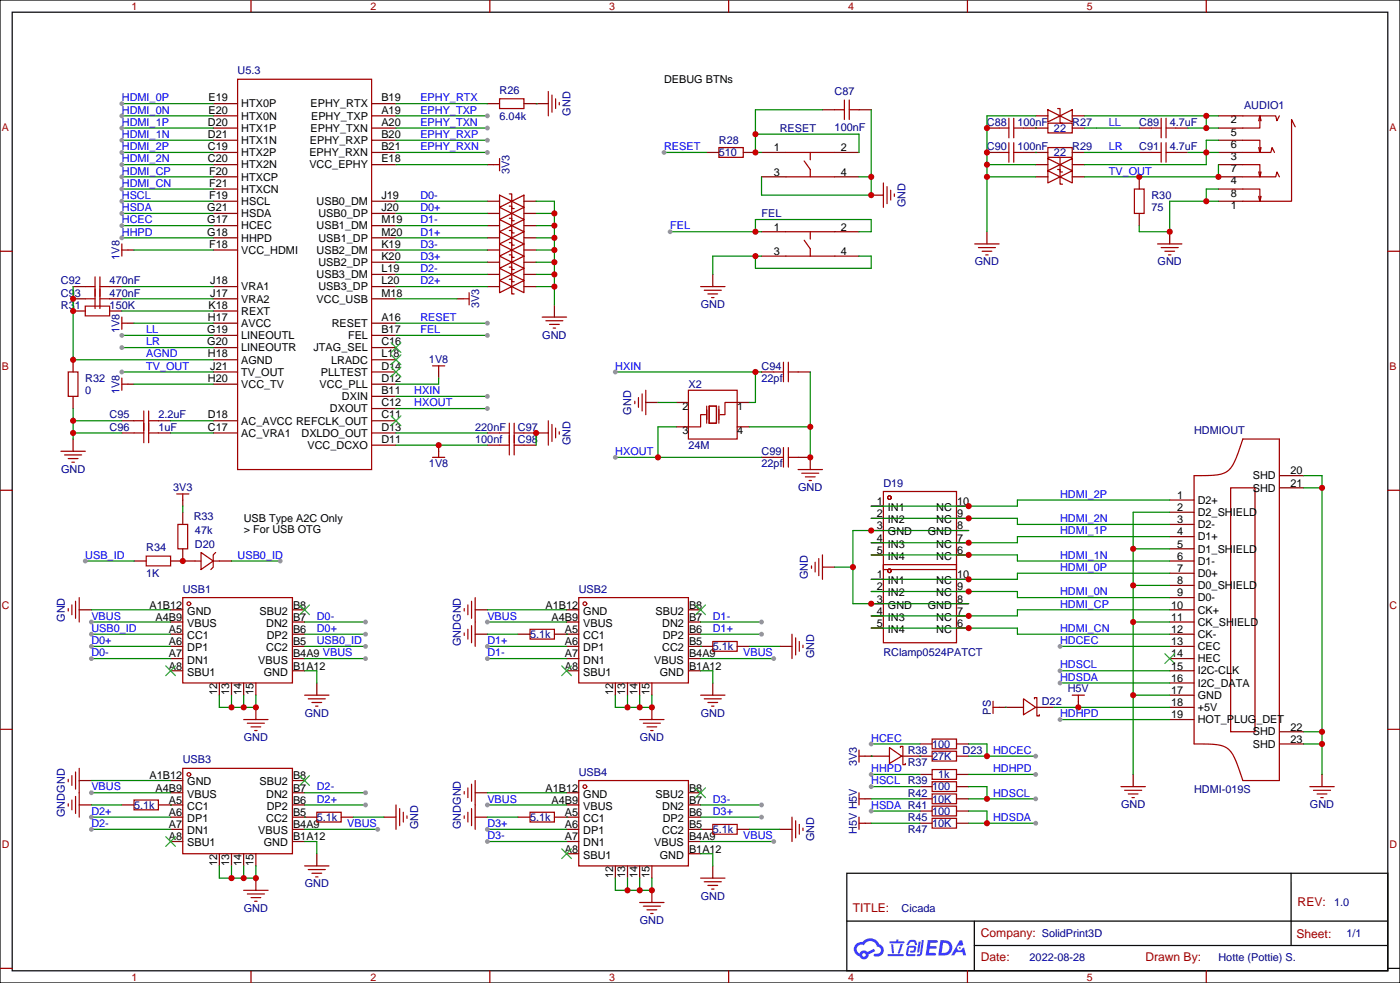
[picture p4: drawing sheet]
<svg xmlns="http://www.w3.org/2000/svg" width="405mm" height="284mm" viewBox="0 0 405 284" stroke-linecap="round" stroke-linejoin="round" font-family="sans-serif">
<path d="M0 0h405.3v284.3h-405.3zM3.5 3.5h398.3v277.3h-398.3zM245.2 252.6h156.6v28.2h-156.6zM373.8 252.6v20.9M245.2 266.4h156.5M282.1 273.5h119.6M282.1 266.4v14.1M401.8 280.1h3.5" fill="none" stroke="#000" stroke-width=".35"/>
<g fill="none" stroke="#a10000" stroke-width=".35">
<path d="M72.7 0v3.5M141.8 0v3.5M211 0v3.5M280.1 0v3.5M349.2 0v3.5M0 72.7h3.5M401.8 72.7h3.5M0 141.8h3.5M401.8 141.8h3.5M0 211h3.5M401.8 211h3.5M0 280.1h3.5"/>
<path d="M72.7 280.8v3.5M141.8 280.8v3.5M211 280.8v3.5M280.1 280.8v3.5M349.2 280.8v3.5"/>
</g>
<g fill="#178fff">
<path d="M268.6 271.9h2.5l.4 .2-.1 .6h-2l-.1 1h1.6l.4 .3-.5 .4h-1.7l-.1 1.2 1.8 .1 .2 .3-.2 .4h-2.8z"/>
<path d="M277.9 272h.7l.3 1.3-.6 .3a.74 .74 0 0 0-1.1 .3 .74 .74 0 0 0 .5 1.1 .74 .74 0 0 0 .9-.7l.5-.3 .6 2.4h-.8l-.3-1h-1.8l-.5 1h-.9z"/>
<path d="M266 272.4h.6l-.4 2.9a.31 .31 0 0 1-.4 .3 .31 .31 0 0 1-.3-.3z"/>
<path d="M266.9 271.9h.6l-.5 3.9a.89 .89 0 0 1-.7 .8 .89 .89 0 0 1-.9-.3l1-.5z"/>
<path d="M263.2 272.1l.6-.2 1.2 .1 .6 1.3-.7 .1-.3-.9-1.1 .1a.95 .95 0 0 1-.9 .8l-.1-.2z"/>
<path d="M262.9 273.8l1.8-.2a1.04 1.04 0 0 1 .6 1.1 1.04 1.04 0 0 1-.9 .9h-.6a.29 .29 0 0 1-.3-.4 .29 .29 0 0 1 .3-.2l.7-.1 .2-.7h-1.5l-.3 1.7 1.9 .1a.29 .29 0 0 1 .3 .3 .29 .29 0 0 1-.3 .3h-2l-.4-.3 .2-2.1z"/>
<path d="M257 276h4.4a.3 .3 0 0 1 .3 .3 .3 .3 0 0 1-.3 .3h-4.3z"/>
<path d="M260.7 273.1h.7l-.5 1.6a1.02 1.02 0 0 1-.7 1.2l-.3-.3z"/>
<path d="M258 273.1h.6l.2 2.4-.2 .3-.3-.2z"/>
<path d="M257.5 272.3h1.9l.2-.5h.5v.5h1.5a.29 .29 0 0 1 .3 .3 .29 .29 0 0 1-.3 .3h-4z"/>
<path d="M272.3 271.9l-.7 4.5h1.5a2.27 2.27 0 0 0 2.6-2.3 2.27 2.27 0 0 0-2.7-2.2zM273.1 272.7a1.5 1.5 0 0 1 1.8 1.6 1.5 1.5 0 0 1-2 1.3h-.3z"/>
<path d="M247.8 273.1a2.09 2.09 0 0 0 1 3.5 1.37 1.37 0 0 0 1.6 .9 1.37 1.37 0 0 0 1.1-1.4l1.9-1-.4-.7-1.8 1a1.4 1.4 0 0 0-2.3 .4 1.32 1.32 0 0 1-.7-1.9 1.32 1.32 0 0 1 1.9-.4 2.02 2.02 0 0 1 2.1-1.3 2.02 2.02 0 0 1 1.8 1.6 1.09 1.09 0 0 1 1 1.4 1.09 1.09 0 0 1-1.5 .7 .41 .41 0 0 0-.5 .3 .41 .41 0 0 0 .3 .5 1.89 1.89 0 0 0 2.5-1.2 1.89 1.89 0 0 0-1.2-2.4 2.98 2.98 0 0 0-5-.6l-1 .1zM249.6 276.2a.55 .55 0 0 1 1.1 0 .55 .55 0 0 1-1.1 0z"/>
<circle cx="277.9" cy="274.2" r=".28"/>
</g>
<g fill="none" stroke="#a10000" stroke-width=".35">
<path d="M68.8 22.9h38.8v112.9h-38.8zM144.6 28.6h7.1v2.8h-7.1zM158.7 26.5v7M159.8 27.5v5M160.9 28.6v2.8M161.9 29.6v.7M241.7 31.7h2.8M244.5 28.9v5.7M245.9 31.7h2.8M245.9 28.9v5.7M289.3 37h2.8M292.1 34.2v5.7"/>
<path d="M293.5 37h2.8M293.5 34.2v5.7M303.4 35.6h7v2.9h-7zM303.4 31.7l3.5 1.8-3.5 1.8zM306.2 31.4h.7v4.2h.7M306.9 33.5l3.5-1.8v3.6zM333.4 37h2.8M336.2 34.2v5.7M337.6 34.2v5.7M337.6 37h2.8M359.8 33.5h9.6l.3 1.4 .7-1.4M364.8 33.5l-.4 1.4"/>
<path d="M365.1 34.9l-.3-1.4v3.5h-5M375 36.7l-1.1-2.1v23.6h-14.1M142.9 47.6h1.7M144.6 56.4l3.6 1.8-3.6 1.8zM144.6 60l3.6 1.7-3.6 1.8zM144.6 45.9v3.5M147.5 56.1h.7v4.2h.7M147.5 59.6h.7v4.3h.7M148.2 58.2l3.5-1.8v3.6zM208.1 42.7h7.1v2.8h-7.1zM227.5 44.1h14.2M227.5 51.2h14.2"/>
<path d="M232.8 46.6l1.8 2.4v2.2M234.6 44.1v2.1M255.8 52.9v7.1M256.8 54v4.9M257.9 55v2.9M258.9 56.1v.7M289.3 44.1h2.8M292.1 41.3v5.6M293.5 44.1h2.8M293.5 41.3v5.6M303.4 42.7h7v2.8h-7zM303.4 45.9l3.5 1.7-3.5 1.8z"/>
<path d="M303.4 49.4l3.5 1.8-3.5 1.7zM306.2 45.5h.7v4.2h.7M306.2 49h.7v4.3h.7M306.9 47.6l3.5-1.7v3.5zM306.9 51.2l3.5-1.8v3.5zM328.4 54.7h2.9v7h-2.9zM333.4 44.1h2.8M336.2 41.3v5.6M337.6 44.1h2.8M337.6 41.3v5.6M359.8 54.7h5v3.5l.3-1.4M359.8 51.2h9.6l.3-1.5 .7 1.5"/>
<path d="M359.8 47.6h5v3.6l.3-1.5M359.8 44.1h8.1l.4-1.4 .7 1.4M359.8 40.6h5v3.5l.3-1.4M364.4 56.8l.4 1.4M364.4 49.7l.4 1.5M364.4 42.7l.4 1.4M35.3 70.6v3.5M35.3 72.3h1.7M144.6 63.5l3.6 1.8-3.6 1.7zM144.6 67l3.6 1.8-3.6 1.8zM144.6 70.6l3.6 1.7-3.6 1.8zM144.6 74.1l3.6 1.7-3.6 1.8z"/>
<path d="M144.6 77.6l3.6 1.8-3.6 1.7zM147.5 63.1h.7v4.3h.7M147.5 66.7h.7v4.2h.7M147.5 70.2h.7v4.2h.7M147.5 73.7h.7v4.3h.7M147.5 77.3h.7v4.2h.7M148.2 61.7l3.5-1.7v3.5zM148.2 65.3l3.5-1.8v3.5zM148.2 68.8l3.5-1.8v3.6zM148.2 72.3l3.5-1.7v3.5zM148.2 75.8l3.5-1.7v3.5zM148.2 79.4l3.5-1.8v3.5z"/>
<path d="M227.5 67h14.2M227.5 74.1h14.2M232.8 69.5l1.8 2.5v2.1M234.6 67v2.1M282.2 70.6h7.1M283.3 71.6h4.9M284.3 72.7h2.9M285.4 73.7h.7M335.1 70.6h7.1M336.2 71.6h4.9M337.3 72.7h2.8M338.3 73.7h.7"/>
<path d="M24.7 88.5h7v2.9h-7zM24.7 82.9h2.8M24.7 86.4h2.8M27.5 80.1v9.2M28.9 82.9h2.8M28.9 80.1v9.2M28.9 86.4h2.8M35.3 91.7v3.5M35.3 93.5h1.7M134.1 86.4h1.7M135.8 84.7v3.5M144.6 81.1l3.6 1.8-3.6 1.8z"/>
<path d="M147.5 80.8h.7v4.2h.7M148.2 82.9l3.5-1.8v3.6zM157 91.7h7M158 92.8h5M159.1 93.8h2.8M160.2 94.9h.7M202.8 82.9h7.1M203.9 84h4.9M205 85h2.8M206 86.1h.7M19.8 107.6h2.8v7.1h-2.8zM35.3 109.4v3.5"/>
<path d="M35.3 111.1h1.7M41.6 118.9v9.2M43 118.9v9.2M125.2 105.8h3.6M127 105.8v1.8M183.8 116.1v.7M184.9 115v2.8M185.9 113.9v5M187 112.9v7M199.3 112.9h14.1v14.1h-14.1zM204.3 119.9h-1.5v3.6h-3.5M204.6 117.5v4.9"/>
<path d="M205.3 117.5h2.1v4.9h-2.1zM208.1 117.5v4.9M213.4 116.4h-3.5v3.5h-1.4M224 107.6h2.8M226.8 104.8v5.6M228.2 107.6h2.9M228.2 104.8v5.6M17.6 130.5h7.1M18.7 131.6h4.9M19.8 132.6h2.8M20.8 133.7h.7M38.8 125.2h2.8"/>
<path d="M38.8 121.7h2.8M43 125.2h2.9M43 121.7h2.9M125.2 132.3h3.6M127 130.5v1.8M144.6 125.2h2.9M144.6 128.8h2.9M147.5 122.4v9.2M148.9 125.2h2.8M148.9 122.4v9.2M148.9 128.8h2.8M158.7 121.7v7.1"/>
<path d="M159.8 122.8v4.9M160.9 123.8v2.8M161.9 124.9v.7M224 132.3h2.8M226.8 129.5v5.6M228.2 132.3h2.9M228.2 129.5v5.6M231.1 135.8h7M232.1 136.9h5M233.2 137.9h2.8M234.2 139h.7M345.7 137.6l6.6-.2 1.8-.4 1.3-.7 1.1-1.2 .9-1.6 2.4-6.5h10.6v98.8h-10.6l-2.4-6.5-.9-1.7-1.1-1.1-1.3-.7-1.8-.4-6.6-.2z"/>
<path d="M51.2 142.9h3.5M51.5 151.7h2.8v7h-2.8zM52.9 142.9v1.7M58.2 159.8l3.5 2.5-3.5 2.4zM62.4 159.8l-.7 .7v3.5l-.7 .7M255.8 142.2h21.1v22.5h-21.1zM356.3 141.1h7.1v70.6h-7.1zM19.8 176v.7M20.8 175v2.8M21.9 173.9v5M22.9 172.9v7M42.3 160.9h7.1v2.8h-7.1z"/>
<path d="M52.9 172.9h31.8v24.7h-31.8zM56.4 162.3h1.8M61.7 162.3h1.8M134.4 176v.7M135.5 175v2.8M136.5 173.9v5M137.6 172.9v14.1M167.6 172.9h31.7v24.7h-31.7zM234.9 163.7v.7M236 162.6v2.9M237.1 161.6v4.9M238.1 160.5v7.1"/>
<path d="M255.8 163.3h21.1v22.6h-21.1zM134.4 183.1v.7M135.5 182v2.9M136.5 181v4.9M153.5 182h7v2.9h-7zM206.4 185.6h7v2.8h-7zM229.3 183.4v7.1M230.4 184.5v4.9M231.4 185.6v2.8M232.5 186.6v.7M70.6 208.1h7M71.6 209.2h5"/>
<path d="M72.7 210.3h2.8M73.7 211.3h.7M88.2 201.1h7M89.3 202.1h4.9M90.3 203.2h2.8M91.4 204.3h.7M185.2 208.1h7.1M186.3 209.2h4.9M187.3 210.3h2.8M188.4 211.3h.7M202.8 201.1h7.1M203.9 202.1h4.9"/>
<path d="M205 203.2h2.8M206 204.3h.7M248.7 217v3.5M248.7 218.7h1.8M257.5 216.3l3.6 2.4-3.6 2.1zM260.7 216.3v-.4h.7v5.3h.7v-.4M269.9 217.3h7v2.8h-7zM269.9 213.8h7v2.8h-7zM287.5 202.8v3.6M287.5 204.6h1.8M296.3 202.1l3.6 2.5-3.6 2.1zM299.5 202.1v-.3h.7v5.3h.7v-.4"/>
<path d="M310.4 201.1h3.6M312.2 201.1v1.7M19.8 225.4v.7M19.8 232.5v.7M20.8 224.4v2.8M20.8 231.4v2.8M21.9 223.3v4.9M21.9 230.4v4.9M22.9 222.2v14.2M38.8 231.4h7.1v2.8h-7.1zM52.9 222.2h31.8v24.7h-31.8zM91.7 234.9h7.1v2.9h-7.1z"/>
<path d="M114.7 232.8v7.1M115.7 233.9v4.9M116.8 234.9v2.9M117.8 236v.7M134.4 229v.7M134.4 236v.7M135.5 227.9v2.8M135.5 234.9v2.9M136.5 226.8v5M136.5 233.9v4.9M137.6 225.8v14.1M153.5 234.9h7v2.9h-7z"/>
<path d="M167.6 225.8h31.7v24.7h-31.7zM206.4 238.5h7v2.8h-7zM229.3 236.4v7M230.4 237.4v5M231.4 238.5v2.8M232.5 239.5v.7M248.7 229.3v3.5M248.7 236.4v3.5M248.7 231.1h1.8M248.7 238.1h1.8M269.9 229.7h7v2.8h-7zM269.9 222.6h7v2.8h-7z"/>
<path d="M269.9 226.1h7v2.9h-7zM269.9 236.7h7v2.8h-7zM269.9 233.2h7v2.8h-7zM324.6 227.5h7M325.6 228.6h5M326.7 229.7h2.8M327.7 230.7h.7M379.2 227.5h7.1M380.3 228.6h4.9M381.4 229.7h2.8M382.4 230.7h.7M70.6 257.5h7"/>
<path d="M71.6 258.6h5M72.7 259.6h2.8M88.2 250.5h7M89.3 251.5h4.9M90.3 252.6h2.8M91.4 253.6h.7M202.8 254h7.1M203.9 255.1h4.9M205 256.1h2.8M206 257.2h.7M73.7 260.7h.7M185.2 261.1h7.1"/>
<path d="M186.3 262.1h4.9M187.3 263.2h2.8M188.4 264.2h.7"/>
<circle cx="257.5" cy="143.9" r=".53"/>
<circle cx="54.7" cy="174.6" r=".53"/>
<circle cx="169.3" cy="174.6" r=".53"/>
<circle cx="257.5" cy="165.1" r=".53"/>
<circle cx="54.7" cy="224" r=".53"/>
<circle cx="169.3" cy="227.5" r=".53"/>
</g>
<g fill="none" stroke="#870000" stroke-width=".35">
<path d="M61.7 37h7.1M61.7 33.5h7.1M61.7 30h7.1M107.6 37h7.1M107.6 33.5h7.1M107.6 30h7.1M141.1 30h3.5M151.7 30h7M238.1 31.7h3.6M248.7 31.7h3.5M285.8 37h3.5M296.3 37h7.1"/>
<path d="M299.9 33.5h3.5M310.4 37h3.6M310.4 33.5h3.6M329.8 37h3.6M340.4 37h3.6M352.8 37h7M352.8 33.5h7M61.7 58.2h7.1M61.7 47.6h7.1M61.7 44.1h7.1M61.7 40.6h7.1M61.7 54.7h7.1"/>
<path d="M61.7 51.2h7.1M107.6 58.2h7.1M107.6 47.6h7.1M107.6 44.1h7.1M107.6 40.6h7.1M141.1 58.2h3.5M141.1 47.6h1.8M151.7 58.2h3.5M204.6 44.1h3.5M215.2 44.1h3.5M220.5 44.1h7M220.5 51.2h7"/>
<path d="M241.7 44.1h7M241.7 51.2h7M252.2 56.4h3.6M285.8 44.1h3.5M296.3 44.1h7.1M299.9 47.6h3.5M299.9 51.2h3.5M310.4 47.6h3.6M310.4 44.1h3.6M310.4 51.2h3.6M329.8 44.1h3.6M329.8 51.2v3.5"/>
<path d="M340.4 44.1h3.6M352.8 58.2h7M352.8 47.6h7M352.8 44.1h7M352.8 40.6h7M352.8 54.7h7M352.8 51.2h7M37 72.3h1.8M61.7 72.3h7.1M61.7 68.8h7.1M61.7 65.3h7.1M61.7 61.7h7.1"/>
<path d="M107.6 79.4h7.1M107.6 75.8h7.1M107.6 72.3h7.1M107.6 68.8h7.1M107.6 65.3h7.1M107.6 61.7h7.1M141.1 79.4h3.5M141.1 75.8h3.5M141.1 72.3h3.5M141.1 68.8h3.5M141.1 65.3h3.5M141.1 61.7h3.5"/>
<path d="M151.7 79.4h3.5M151.7 75.8h3.5M151.7 72.3h3.5M151.7 68.8h3.5M151.7 65.3h3.5M151.7 61.7h3.5M206.4 79.4v3.5M220.5 67h7M220.5 74.1h7M241.7 67h7M241.7 74.1h7M285.8 67v3.6"/>
<path d="M329.8 61.7v3.6M338.7 67v3.6M21.2 86.4h3.5M21.2 82.9h3.5M21.2 90h3.5M31.7 86.4h3.6M31.7 82.9h3.6M31.7 90h3.6M37 93.5h1.8M61.7 97h7.1M61.7 93.5h7.1M61.7 86.4h7.1"/>
<path d="M61.7 82.9h7.1M61.7 90h7.1M107.6 97h7.1M107.6 93.5h7.1M107.6 86.4h7.1M107.6 82.9h7.1M132.3 86.4h1.8M141.1 82.9h3.5M151.7 82.9h3.5M160.5 88.2v3.5M21.2 104.1v3.5M21.2 114.7v3.5"/>
<path d="M37 111.1h1.8M61.7 111.1h7.1M61.7 107.6h7.1M61.7 104.1h7.1M61.7 100.5h7.1M107.6 118.2h7.1M107.6 114.7h7.1M107.6 111.1h7.1M107.6 107.6h7.1M107.6 104.1h7.1M107.6 100.5h7.1M127 107.6v1.8"/>
<path d="M187 116.4h3.5M195.8 116.4h3.5M213.4 116.4h3.6M220.5 107.6h3.5M231.1 107.6h3.5M21.2 127v3.5M35.3 125.2h3.5M35.3 121.7h3.5M45.9 125.2h3.5M45.9 121.7h3.5M61.7 125.2h7.1M61.7 121.7h7.1"/>
<path d="M107.6 128.8h7.1M107.6 125.2h7.1M107.6 121.7h7.1M127 128.8v1.7M141.1 128.8h3.5M141.1 125.2h3.5M151.7 128.8h3.5M151.7 125.2h7M195.8 123.5h3.5M213.4 123.5h3.6M220.5 132.3h3.5M231.1 132.3h3.5v3.5"/>
<path d="M370.4 137.6h7.1M52.9 144.6v1.8M52.9 148.2v3.5M52.9 158.7v3.6M252.2 146.4h3.6M252.2 149.9h3.6M252.2 153.5h3.6M252.2 157h3.6M276.9 146.4h3.6M276.9 149.9h3.6M276.9 153.5h3.6M276.9 157h3.6"/>
<path d="M338.7 144.6h7M338.7 148.2h7M338.7 151.7h7M338.7 155.2h7M338.7 158.7h7M370.4 141.1h7.1M22.9 176.4h3.6M38.8 162.3h3.5M49.4 162.3h7M49.4 176.4h3.5M49.4 179.9h3.5M63.5 162.3h3.5"/>
<path d="M84.7 176.4h3.5M84.7 179.9h3.5M137.6 176.4h3.5M164 176.4h3.6M164 179.9h3.6M199.3 176.4h3.5M199.3 179.9h3.5M238.1 164h3.6M252.2 160.5h3.6M252.2 167.6h3.6M252.2 171.1h3.6M252.2 174.6h3.6"/>
<path d="M252.2 178.2h3.6M276.9 160.5h3.6M276.9 167.6h3.6M276.9 171.1h3.6M276.9 174.6h3.6M276.9 178.2h3.6M338.7 162.3h7M338.7 165.8h7M338.7 169.3h7M338.7 172.9h7M338.7 176.4h7M338.7 179.9h7"/>
<path d="M49.4 183.4h3.5M49.4 187h3.5M49.4 190.5h3.5M49.4 194h3.5M63.5 197.6v3.5M67 197.6v3.5M70.6 197.6v3.5M74.1 197.6v3.5M84.7 183.4h3.5M84.7 187h3.5M84.7 190.5h3.5M84.7 194h3.5"/>
<path d="M91.7 197.6v3.5M137.6 183.4h3.5M149.9 183.4h3.6M160.5 183.4h7.1M164 187h3.6M164 190.5h3.6M164 194h3.6M178.2 197.6v3.5M181.7 197.6v3.5M185.2 197.6v3.5M188.7 197.6v3.5M199.3 183.4h3.5"/>
<path d="M199.3 187h7.1M199.3 190.5h3.5M199.3 194h3.5M206.4 197.6v3.5M213.4 187h3.6M225.8 187h3.5M252.2 181.7h3.6M276.9 181.7h3.6M338.7 183.4h7M338.7 187h7M338.7 190.5h7M338.7 194h7"/>
<path d="M338.7 197.6h7M74.1 204.6v3.5M188.7 204.6v3.5M250.5 218.7h7M261.1 218.7h8.8M266.3 215.2h3.6M276.9 215.2h3.6M276.9 218.7h3.6M289.3 204.6h7M299.9 204.6h5.3M312.2 202.8v1.8M338.7 201.1h7"/>
<path d="M338.7 204.6h7M338.7 208.1h7M370.4 211.7h7.1M370.4 215.2h7.1M22.9 225.8h3.6M22.9 232.8h3.6M35.3 232.8h3.5M45.9 232.8h7M49.4 229.3h3.5M49.4 239.9h3.5M49.4 236.4h3.5M49.4 225.8h3.5"/>
<path d="M84.7 229.3h3.5M84.7 239.9h3.5M84.7 236.4h7M84.7 225.8h3.5M84.7 232.8h3.5M98.8 236.4h3.5M111.1 236.4h3.6M137.6 229.3h3.5M137.6 236.4h3.5M149.9 236.4h3.6M160.5 236.4h7.1M164 229.3h3.6"/>
<path d="M164 239.9h3.6M164 232.8h3.6M199.3 229.3h3.5M199.3 239.9h7.1M199.3 236.4h3.5M199.3 232.8h3.5M213.4 239.9h3.6M225.8 239.9h3.5M250.5 231.1h1.7M250.5 238.1h1.7M266.3 231.1h3.6M266.3 224h3.6"/>
<path d="M266.3 227.5h3.6M266.3 238.1h3.6M266.3 234.6h3.6M276.9 231.1h3.6M276.9 224h3.6M276.9 227.5h3.6M276.9 238.1h3.6M276.9 234.6h3.6M328.1 224v3.5M382.8 224v3.5M49.4 243.4h3.5M63.5 246.9v3.6"/>
<path d="M67 246.9v3.6M70.6 246.9v3.6M74.1 246.9v3.6M74.1 254v3.5M84.7 243.4h3.5M91.7 246.9v3.6M164 243.4h3.6M164 246.9h3.6M178.2 250.5v3.5M181.7 250.5v3.5M185.2 250.5v3.5M188.7 250.5v3.5"/>
<path d="M188.7 257.5v3.6M199.3 243.4h3.5M199.3 246.9h3.5M206.4 250.5v3.5"/>
</g>
<g fill="none" stroke="#3c3" stroke-width=".35">
<path d="M113.2 99.1l2.9 2.9M116.1 99.1l-2.9 2.9M113.2 106.2l2.9 2.8M113.2 102.7l2.9 2.8M116.1 106.2l-2.9 2.8M116.1 102.7l-2.9 2.8M113.2 120.3l2.9 2.8M116.1 120.3l-2.9 2.8M86.8 175l2.8 2.8M89.6 175l-2.8 2.8M201.4 175l2.9 2.8M204.3 175l-2.9 2.8"/>
<path d="M48 192.6l2.8 2.8M50.8 192.6l-2.8 2.8M162.6 192.6l2.9 2.8M165.5 192.6l-2.9 2.8M337.3 189.1l2.8 2.8M340.1 189.1l-2.8 2.8M86.8 224.4l2.8 2.8M89.6 224.4l-2.8 2.8M201.4 227.9l2.9 2.8M204.3 227.9l-2.9 2.8M48 242l2.8 2.8M50.8 242l-2.8 2.8"/>
<path d="M162.6 245.5l2.9 2.9M165.5 245.5l-2.9 2.9"/>
</g>
<g fill="none" stroke="#008700" stroke-width=".35">
<path d="M35.3 30h26.4M35.3 33.5h26.4M35.3 37h26.4M114.7 30h26.4M114.7 33.5h26.4M114.7 37h26.4M35.3 40.6h26.4M35.3 44.1h26.4M35.3 47.6h26.4M35.3 51.2h26.4M35.3 54.7h26.4M35.3 58.2h26.4"/>
<path d="M114.7 40.6h26.4M114.7 44.1h26.4M114.7 47.6h26.4M114.7 58.2h26.4M35.3 61.7h26.4M35.3 65.3h26.4M35.3 68.8h26.4M38.8 72.3h22.9M114.7 61.7h26.4M114.7 65.3h26.4M114.7 68.8h26.4M114.7 72.3h26.4"/>
<path d="M114.7 75.8h26.4M35.3 82.9h26.4M35.3 86.4h26.4M35.3 90h26.4M35.3 97h26.4M38.8 93.5h22.9M114.7 86.4h17.6M114.7 93.5h26.4M114.7 97h26.4M35.3 100.5h26.4M38.8 111.1h22.9M114.7 114.7h26.4"/>
<path d="M114.7 118.2h26.4M49.4 121.7h12.3M49.4 125.2h12.3M114.7 125.2h26.4M114.7 128.8h26.4M377.5 137.6h5.3v86.4M252.2 149.9h42.4v1.8h44.1M280.5 153.5h-33.6v21.1h33.6M328.1 158.7h10.6M338.7 148.2h-10.6v75.8M338.7 144.6h-44.1v1.8h-42.4M338.7 155.2h-44.1v1.8h-42.4"/>
<path d="M377.5 141.1h5.3M26.5 179.9h22.9M26.5 176.4h22.9M88.2 179.9h17.6M141.1 179.9h22.9M141.1 176.4h22.9M202.8 179.9h17.7M241.7 164h5.2M252.2 160.5h42.4v1.8h44.1M252.2 171.1h42.4v1.8h44.1M328.1 169.3h10.6M328.1 179.9h10.6"/>
<path d="M338.7 165.8h-44.1v1.8h-42.4M338.7 176.4h-44.1v1.8h-42.4M26.5 190.5h22.9M26.5 187h22.9M88.2 194h3.5v3.6M88.2 183.4h17.6M88.2 190.5h17.6M88.2 187h17.6M141.1 183.4h8.8M141.1 190.5h22.9M141.1 187h22.9M202.8 194h3.6v3.6"/>
<path d="M202.8 183.4h17.7M202.8 190.5h21.2M217 187h8.8M252.2 181.7h42.4v1.7h44.1M306.9 197.6h31.8M306.9 194h31.8M63.5 201.1v3.5h10.6v-3.5M67 201.1v3.5M70.6 201.1v3.5M178.2 201.1v3.5h10.5v-3.5M181.7 201.1v3.5M185.2 201.1v3.5"/>
<path d="M306.9 208.1h31.8M328.1 201.1h10.6M377.5 215.2h5.3M377.5 211.7h5.3M26.5 239.9h22.9M26.5 232.8h8.8M26.5 236.4h22.9M26.5 229.3h22.9M26.5 225.8h22.9M88.2 239.9h21.2M88.2 232.8h17.6M88.2 229.3h17.6"/>
<path d="M102.3 236.4h8.8M141.1 239.9h22.9M141.1 232.8h22.9M141.1 236.4h8.8M141.1 229.3h22.9M202.8 232.8h17.7M202.8 236.4h17.7M217 239.9h8.8M63.5 250.5v3.5h10.6v-3.5M67 250.5v3.5M70.6 250.5v3.5M88.2 243.4h3.5v3.5"/>
<path d="M141.1 243.4h22.9M178.2 254v3.5h10.5v-3.5M181.7 254v3.5M185.2 254v3.5M202.8 246.9h3.6v3.6M202.8 243.4h21.2"/>
</g>
<g fill="#008700">
<circle cx="49.4" cy="232.8" r=".18"/>
<circle cx="88.2" cy="236.4" r=".18"/>
<circle cx="164" cy="236.4" r=".18"/>
<circle cx="202.8" cy="239.9" r=".18"/>
<circle cx="164" cy="183.4" r=".18"/>
<circle cx="202.8" cy="187" r=".18"/>
</g>
<path d="M26.5 183.4h22.9" fill="none" stroke="#008700" stroke-width=".35"/>
<circle cx="52.9" cy="162.3" r=".18" fill="#008700"/>
<path d="M21.2 82.9v21.2h40.5M21.2 118.2v8.8M35.3 107.6h26.4M127 109.4v1.7h-12.3M21.2 125.2h14.1M21.2 121.7h14.1M155.2 125.2v3.6M52.9 146.4v1.8M24.7 162.3h14.1M67 162.3h14.1M306.9 187h31.8" fill="none" stroke="#008700" stroke-width=".35"/>
<circle cx="291" cy="204.6" r=".18" fill="#008700"/>
<path d="M305.2 204.6h33.5" fill="none" stroke="#008700" stroke-width=".35"/>
<g fill="#008700">
<circle cx="266.3" cy="218.7" r=".18"/>
<circle cx="252.2" cy="218.7" r=".18"/>
</g>
<g fill="none" stroke="#008700" stroke-width=".35">
<path d="M252.2 215.2h14.1M280.5 215.2h5.3v3.5M280.5 218.7h19.4M252.2 224h14.1M252.2 234.6h14.1M252.2 238.1h14.1M252.2 227.5h14.1M252.2 231.1h14.1M280.5 227.5h5.3v3.6M280.5 234.6h5.3v3.5M280.5 224h19.4M280.5 238.1h19.4"/>
<path d="M280.5 231.1h19.4"/>
</g>
<g fill="#008700">
<circle cx="299.9" cy="37" r=".18"/>
<circle cx="299.9" cy="44.1" r=".18"/>
</g>
<g fill="none" stroke="#008700" stroke-width=".35">
<path d="M218.7 38.8h30v5.3M238.1 31.7h-19.4v12.4h1.8M252.2 31.7v24.7h-31.7v-5.2M299.9 33.5h-14.1v33.5M314 33.5h38.8M314 37h15.8M344 37h8.8M349.2 33.5v3.5M155.2 58.2h5.3v30M192.3 44.1h12.3M248.7 51.2h3.5M285.8 47.6h14.1"/>
<path d="M285.8 51.2h14.1M314 44.1h15.8M344 44.1h8.8M352.8 58.2h-14.1v8.8h-8.9v-1.7M352.8 40.6h-3.6v7h-35.2M352.8 54.7h-3.6v3.5M352.8 47.6v3.6h-38.8M114.7 79.4h26.4M155.2 79.4h5.3M155.2 61.7h5.3M155.2 65.3h5.3M155.2 68.8h5.3"/>
<path d="M155.2 72.3h5.3M155.2 75.8h5.3M194 67h26.5M218.7 67v-3.5h33.5v3.5h-3.5M218.7 74.1v3.5h33.5v-3.5h-3.5M220.5 74.1h-14.1v5.3M114.7 82.9h26.4M155.2 82.9h5.3"/>
</g>
<circle cx="155.2" cy="30" r=".18" fill="#008700"/>
<path d="M178.2 107.6h42.3M190.5 116.4h5.3M218.7 107.6v8.8h-1.7M234.6 107.6v24.7M178.2 132.3h42.3M195.8 123.5h-5.3v8.8M217 123.5h17.6" fill="none" stroke="#008700" stroke-width=".35"/>
<g fill="#c00">
<circle cx="127" cy="128.8" r=".88"/>
<circle cx="382.8" cy="215.2" r=".88"/>
<circle cx="382.8" cy="211.7" r=".88"/>
<circle cx="382.8" cy="141.1" r=".88"/>
<circle cx="328.1" cy="158.7" r=".88"/>
<circle cx="328.1" cy="169.3" r=".88"/>
<circle cx="328.1" cy="179.9" r=".88"/>
<circle cx="328.1" cy="201.1" r=".88"/>
<circle cx="280.5" cy="160.5" r=".88"/>
<circle cx="280.5" cy="157" r=".88"/>
<circle cx="280.5" cy="149.9" r=".88"/>
<circle cx="280.5" cy="146.4" r=".88"/>
<circle cx="280.5" cy="178.2" r=".88"/>
<circle cx="280.5" cy="181.7" r=".88"/>
<circle cx="252.2" cy="153.5" r=".88"/>
<circle cx="246.9" cy="164" r=".88"/>
<circle cx="252.2" cy="174.6" r=".88"/>
<circle cx="280.5" cy="171.1" r=".88"/>
<circle cx="280.5" cy="167.6" r=".88"/>
<circle cx="188.7" cy="204.6" r=".88"/>
<circle cx="185.2" cy="204.6" r=".88"/>
<circle cx="181.7" cy="204.6" r=".88"/>
<circle cx="188.7" cy="257.5" r=".88"/>
<circle cx="185.2" cy="257.5" r=".88"/>
<circle cx="181.7" cy="257.5" r=".88"/>
<circle cx="74.1" cy="204.6" r=".88"/>
<circle cx="70.6" cy="204.6" r=".88"/>
<circle cx="67" cy="204.6" r=".88"/>
<circle cx="74.1" cy="254" r=".88"/>
<circle cx="67" cy="254" r=".88"/>
<circle cx="70.6" cy="254" r=".88"/>
<circle cx="52.9" cy="162.3" r=".88"/>
<circle cx="155.2" cy="125.2" r=".88"/>
<circle cx="21.2" cy="104.1" r=".88"/>
<circle cx="21.2" cy="90" r=".88"/>
<circle cx="21.2" cy="86.4" r=".88"/>
<circle cx="21.2" cy="125.2" r=".88"/>
<circle cx="21.2" cy="121.7" r=".88"/>
<circle cx="312.2" cy="204.6" r=".88"/>
<circle cx="285.8" cy="218.7" r=".88"/>
<circle cx="285.8" cy="238.1" r=".88"/>
<circle cx="285.8" cy="231.1" r=".88"/>
<circle cx="349.3" cy="58.2" r=".88"/>
<circle cx="338.7" cy="67" r=".88"/>
<circle cx="285.8" cy="51.2" r=".88"/>
<circle cx="285.8" cy="37" r=".88"/>
<circle cx="285.8" cy="44.1" r=".88"/>
<circle cx="285.8" cy="47.6" r=".88"/>
<circle cx="329.8" cy="51.2" r=".88"/>
<circle cx="352.8" cy="51.2" r=".88"/>
<circle cx="349.3" cy="33.5" r=".88"/>
<circle cx="349.3" cy="37" r=".88"/>
<circle cx="349.3" cy="44.1" r=".88"/>
<circle cx="252.2" cy="56.4" r=".88"/>
<circle cx="252.2" cy="51.2" r=".88"/>
<circle cx="218.7" cy="38.8" r=".88"/>
<circle cx="218.7" cy="44.1" r=".88"/>
<circle cx="218.7" cy="74.1" r=".88"/>
<circle cx="218.7" cy="67" r=".88"/>
<circle cx="160.5" cy="61.7" r=".88"/>
<circle cx="160.5" cy="65.3" r=".88"/>
<circle cx="160.5" cy="68.8" r=".88"/>
<circle cx="160.5" cy="72.3" r=".88"/>
<circle cx="160.5" cy="75.8" r=".88"/>
<circle cx="160.5" cy="79.4" r=".88"/>
<circle cx="160.5" cy="82.9" r=".88"/>
<circle cx="190.5" cy="132.3" r=".88"/>
<circle cx="218.7" cy="107.6" r=".88"/>
<circle cx="234.6" cy="123.5" r=".88"/>
<circle cx="234.6" cy="132.3" r=".88"/>
</g>
<g fill="#999">
<circle cx="35.3" cy="30" r=".71"/>
<circle cx="35.3" cy="33.5" r=".71"/>
<circle cx="35.3" cy="37" r=".71"/>
<circle cx="35.3" cy="40.6" r=".71"/>
<circle cx="35.3" cy="44.1" r=".71"/>
<circle cx="35.3" cy="47.6" r=".71"/>
<circle cx="35.3" cy="51.2" r=".71"/>
<circle cx="35.3" cy="54.7" r=".71"/>
<circle cx="35.3" cy="58.2" r=".71"/>
<circle cx="35.3" cy="61.7" r=".71"/>
<circle cx="35.3" cy="65.3" r=".71"/>
<circle cx="35.3" cy="68.8" r=".71"/>
<circle cx="35.3" cy="97" r=".71"/>
<circle cx="35.3" cy="100.5" r=".71"/>
<circle cx="141.1" cy="93.5" r=".71"/>
<circle cx="141.1" cy="97" r=".71"/>
<circle cx="141.1" cy="114.7" r=".71"/>
<circle cx="141.1" cy="118.2" r=".71"/>
<circle cx="141.1" cy="33.5" r=".71"/>
<circle cx="141.1" cy="37" r=".71"/>
<circle cx="141.1" cy="40.6" r=".71"/>
<circle cx="141.1" cy="44.1" r=".71"/>
<circle cx="306.9" cy="197.6" r=".71"/>
<circle cx="306.9" cy="194" r=".71"/>
<circle cx="306.9" cy="208.1" r=".71"/>
<circle cx="224" cy="190.5" r=".71"/>
<circle cx="220.5" cy="179.9" r=".71"/>
<circle cx="220.5" cy="183.4" r=".71"/>
<circle cx="141.1" cy="190.5" r=".71"/>
<circle cx="141.1" cy="187" r=".71"/>
<circle cx="141.1" cy="179.9" r=".71"/>
<circle cx="224" cy="243.4" r=".71"/>
<circle cx="220.5" cy="232.8" r=".71"/>
<circle cx="220.5" cy="236.4" r=".71"/>
<circle cx="141.1" cy="243.4" r=".71"/>
<circle cx="141.1" cy="239.9" r=".71"/>
<circle cx="141.1" cy="232.8" r=".71"/>
<circle cx="105.8" cy="190.5" r=".71"/>
<circle cx="105.8" cy="187" r=".71"/>
<circle cx="105.8" cy="179.9" r=".71"/>
<circle cx="105.8" cy="183.4" r=".71"/>
<circle cx="26.5" cy="190.5" r=".71"/>
<circle cx="26.5" cy="187" r=".71"/>
<circle cx="26.5" cy="179.9" r=".71"/>
<circle cx="26.5" cy="229.3" r=".71"/>
<circle cx="26.5" cy="236.4" r=".71"/>
<circle cx="26.5" cy="239.9" r=".71"/>
<circle cx="105.8" cy="232.8" r=".71"/>
<circle cx="105.8" cy="229.3" r=".71"/>
<circle cx="109.4" cy="239.9" r=".71"/>
<circle cx="26.5" cy="183.4" r=".71"/>
<circle cx="24.7" cy="162.3" r=".71"/>
<circle cx="81.1" cy="162.3" r=".71"/>
<circle cx="35.3" cy="107.6" r=".71"/>
<circle cx="306.9" cy="187" r=".71"/>
<circle cx="299.9" cy="218.7" r=".71"/>
<circle cx="252.2" cy="215.2" r=".71"/>
<circle cx="299.9" cy="224" r=".71"/>
<circle cx="252.2" cy="224" r=".71"/>
<circle cx="252.2" cy="234.6" r=".71"/>
<circle cx="252.2" cy="227.5" r=".71"/>
<circle cx="299.9" cy="238.1" r=".71"/>
<circle cx="299.9" cy="231.1" r=".71"/>
<circle cx="192.3" cy="44.1" r=".71"/>
<circle cx="194" cy="67" r=".71"/>
<circle cx="178.2" cy="132.3" r=".71"/>
<circle cx="178.2" cy="107.6" r=".71"/>
</g>
<g font-size="3.5" fill="#a00000">
<text x="246.9" y="263.8">TITLE:</text>
<text x="375.7" y="262.1">REV:</text>
<text x="284" y="270.9">Company: SolidPrint3D</text>
<text x="375.4" y="271.3">Sheet:</text>
<text x="284" y="278">Date:</text>
<text x="331.6" y="278">Drawn By:</text>
</g>
<g font-size="3.1" fill="#a00000">
<text x="38.1" y="2.8">1</text>
<text x="107.2" y="2.8">2</text>
<text x="176.4" y="2.8">3</text>
<text x="245.5" y="2.8">4</text>
<text x="314.7" y="2.8">5</text>
<text x=".5" y="37.9">A</text>
<text x="402.3" y="37.9">A</text>
<text x=".5" y="107.1">B</text>
<text x="402.3" y="107.1">B</text>
<text x=".5" y="176.2">C</text>
<text x="402.3" y="176.2">C</text>
<text x=".5" y="245.4">D</text>
<text x="402.3" y="245.4">D</text>
<text x="38.1" y="283.6">1</text>
<text x="107.2" y="283.6">2</text>
<text x="176.4" y="283.6">3</text>
<text x="245.5" y="283.6">4</text>
<text x="314.7" y="283.6">5</text>
</g>
<g font-size="3.1" fill="#000080">
<text x="68.8" y="21.4">U5.3</text>
<text x="144.6" y="27.2">R26</text>
<text x="241.7" y="27.6">C87</text>
<text x="144.6" y="34.6">6.04k</text>
<text x="165.1" y="33.5" transform="rotate(-90 165.1 33.5)">GND</text>
<text x="360.2" y="31.4">AUDIO1</text>
<text x="208.1" y="41.7">R28</text>
<text x="225.8" y="38.1">RESET</text>
<text x="241.7" y="37.8">100nF</text>
<text x="285.8" y="36.4">C88</text>
<text x="294.6" y="36.4">100nF</text>
<text x="305.2" y="38.1">22</text>
<text x="310.4" y="36.4">R27</text>
<text x="329.8" y="36.4">C89</text>
<text x="338.7" y="36.4">4.7uF</text>
<text x="208.1" y="45.2">510</text>
<text x="285.8" y="43.4">C90</text>
<text x="294.6" y="43.4">100nF</text>
<text x="305.2" y="45.2">22</text>
<text x="310.4" y="43.4">R29</text>
<text x="329.8" y="43.4">C91</text>
<text x="338.7" y="43.4">4.7uF</text>
<text x="147.5" y="50.4" transform="rotate(-90 147.5 50.4)">3V3</text>
<text x="262.2" y="59.9" transform="rotate(-90 262.2 59.9)">GND</text>
<text x="333.4" y="57.5">R30</text>
<text x="220.5" y="62.8">FEL</text>
<text x="333.4" y="61.1">75</text>
<text x="34.6" y="75.1" transform="rotate(-90 34.6 75.1)">1V8</text>
<text x="282.3" y="76.8">GND</text>
<text x="335.2" y="76.8">GND</text>
<text x="17.6" y="82.2">C92</text>
<text x="31.7" y="82.2">470nF</text>
<text x="17.6" y="85.8">C93</text>
<text x="17.6" y="89.3">R31</text>
<text x="31.7" y="85.8">470nF</text>
<text x="31.7" y="89.3">150K</text>
<text x="138.7" y="89.2" transform="rotate(-90 138.7 89.2)">3V3</text>
<text x="202.9" y="89.1">GND</text>
<text x="34.6" y="96.3" transform="rotate(-90 34.6 96.3)">1V8</text>
<text x="157" y="97.9">GND</text>
<text x="124.2" y="105">1V8</text>
<text x="220.5" y="106.9">C94</text>
<text x="24.7" y="110.5">R32</text>
<text x="24.7" y="114">0</text>
<text x="34.6" y="113.9" transform="rotate(-90 34.6 113.9)">1V8</text>
<text x="199.4" y="112.2">X2</text>
<text x="220.5" y="110.5">22pf</text>
<text x="182.8" y="119.9" transform="rotate(-90 182.8 119.9)">GND</text>
<text x="31.7" y="121">C95</text>
<text x="31.7" y="124.6">C96</text>
<text x="45.9" y="121">2.2uF</text>
<text x="45.9" y="124.6">1uF</text>
<text x="137.6" y="124.6">220nF</text>
<text x="149.9" y="124.6">C97</text>
<text x="345.7" y="125.6">HDMIOUT</text>
<text x="137.6" y="128.1">100nf</text>
<text x="149.9" y="128.1">C98</text>
<text x="165.1" y="128.7" transform="rotate(-90 165.1 128.7)">GND</text>
<text x="199.3" y="129.9">24M</text>
<text x="220.5" y="131.6">C99</text>
<text x="17.7" y="136.7">GND</text>
<text x="124.2" y="135">1V8</text>
<text x="220.5" y="135.2">22pf</text>
<text x="50.1" y="142">3V3</text>
<text x="231.1" y="142">GND</text>
<text x="255.8" y="140.8">D19</text>
<text x="56.1" y="150.3">R33</text>
<text x="56.4" y="154.6">47k</text>
<text x="42.3" y="159.5">R34</text>
<text x="56.4" y="158.4">D20</text>
<text x="42.3" y="166.9">1K</text>
<text x="233.9" y="167.5" transform="rotate(-90 233.9 167.5)">GND</text>
<text x="52.9" y="171.4">USB1</text>
<text x="167.6" y="171.4">USB2</text>
<text x="18.7" y="179.9" transform="rotate(-90 18.7 179.9)">GND</text>
<text x="153.5" y="184.5">5.1k</text>
<text x="133.4" y="186.9" transform="rotate(-90 133.4 186.9)">GNDGND</text>
<text x="206.4" y="188.1">5.1k</text>
<text x="235.7" y="190.5" transform="rotate(-90 235.7 190.5)">GND</text>
<text x="255.8" y="189.8">RClamp0524PATCT</text>
<text x="301.6" y="203.9">D22</text>
<text x="309.1" y="200.2">H5V</text>
<text x="88.2" y="207.3">GND</text>
<text x="202.9" y="207.3">GND</text>
<text x="286.9" y="206.7" transform="rotate(-90 286.9 206.7)">PS</text>
<text x="70.6" y="214.3">GND</text>
<text x="185.2" y="214.3">GND</text>
<text x="52.9" y="220.8">USB3</text>
<text x="248" y="221.5" transform="rotate(-90 248 221.5)">3V3</text>
<text x="262.8" y="221.6">R37</text>
<text x="262.8" y="218.1">R38</text>
<text x="269.9" y="219.8">27K</text>
<text x="269.9" y="216.3">100</text>
<text x="278.7" y="218.1">D23</text>
<text x="167.6" y="224.4">USB4</text>
<text x="271.6" y="225.1">1k</text>
<text x="38.8" y="233.9">5.1k</text>
<text x="262.8" y="230.4">R42</text>
<text x="269.9" y="232.2">10K</text>
<text x="269.9" y="228.6">100</text>
<text x="324.6" y="233.7">GND</text>
<text x="345.7" y="229.4">HDMI-019S</text>
<text x="379.3" y="233.7">GND</text>
<text x="18.7" y="236.3" transform="rotate(-90 18.7 236.3)">GNDGND</text>
<text x="91.7" y="237.5">5.1k</text>
<text x="121" y="239.9" transform="rotate(-90 121 239.9)">GND</text>
<text x="133.4" y="239.9" transform="rotate(-90 133.4 239.9)">GNDGND</text>
<text x="153.5" y="237.5">5.1k</text>
<text x="262.8" y="237.5">R45</text>
<text x="269.9" y="239.2">10K</text>
<text x="269.9" y="235.7">100</text>
<text x="206.4" y="241">5.1k</text>
<text x="235.7" y="243.4" transform="rotate(-90 235.7 243.4)">GND</text>
<text x="248" y="241.2" transform="rotate(-90 248 241.2)">H5V H5V</text>
<text x="262.8" y="241">R47</text>
<text x="88.2" y="256.7">GND</text>
<text x="70.6" y="263.7">GND</text>
<text x="202.9" y="260.2">GND</text>
<text x="261.1" y="263.9">Cicada</text>
<text x="386.3" y="262.2">1.0</text>
<text x="185.2" y="267.3">GND</text>
<text x="389.8" y="271">1/1</text>
<text x="298.1" y="278">2022-08-28</text>
<text x="352.8" y="278">Hotte (Pottie) S.</text>
</g>
<g font-size="3.1" fill="#00f">
<text x="35.3" y="29.3">HDMI_0P</text>
<text x="121.7" y="29.3">EPHY_RTX</text>
<text x="35.3" y="32.9">HDMI_0N</text>
<text x="121.7" y="32.9">EPHY_TXP</text>
<text x="35.3" y="36.4">HDMI_1P</text>
<text x="35.3" y="39.9">HDMI_1N</text>
<text x="121.7" y="36.4">EPHY_TXN</text>
<text x="121.7" y="39.9">EPHY_RXP</text>
<text x="321" y="36.4">LL</text>
<text x="35.3" y="43.4">HDMI_2P</text>
<text x="35.3" y="47">HDMI_2N</text>
<text x="121.7" y="43.4">EPHY_RXN</text>
<text x="192.3" y="43.4">RESET</text>
<text x="321" y="43.4">LR</text>
<text x="35.3" y="50.5">HDMI_CP</text>
<text x="321" y="50.5">TV_OUT</text>
<text x="35.3" y="54">HDMI_CN</text>
<text x="35.3" y="57.5">HSCL</text>
<text x="121.7" y="57.5">D0-</text>
<text x="35.3" y="61.1">HSDA</text>
<text x="35.3" y="64.6">HCEC</text>
<text x="121.7" y="61.1">D0+</text>
<text x="121.7" y="64.6">D1-</text>
<text x="35.3" y="68.1">HHPD</text>
<text x="121.7" y="68.1">D1+</text>
<text x="121.7" y="71.7">D3-</text>
<text x="194" y="66.4">FEL</text>
<text x="121.7" y="75.2">D3+</text>
<text x="121.7" y="82.2">D2+</text>
<text x="121.7" y="78.7">D2-</text>
<text x="121.7" y="92.8">RESET</text>
<text x="42.3" y="96.4">LL</text>
<text x="42.3" y="99.9">LR</text>
<text x="121.7" y="96.4">FEL</text>
<text x="42.3" y="106.9">TV_OUT</text>
<text x="42.3" y="103.4">AGND</text>
<text x="178.2" y="106.9">HXIN</text>
<text x="119.9" y="114">HXIN</text>
<text x="119.9" y="117.5">HXOUT</text>
<text x="178.2" y="131.6">HXOUT</text>
<text x="306.9" y="144">HDMI_2P</text>
<text x="306.9" y="154.6">HDMI_1P</text>
<text x="306.9" y="151">HDMI_2N</text>
<text x="24.7" y="161.6">USB_ID</text>
<text x="68.8" y="161.6">USB0_ID</text>
<text x="306.9" y="161.6">HDMI_1N</text>
<text x="306.9" y="165.1">HDMI_0P</text>
<text x="306.9" y="172.2">HDMI_0N</text>
<text x="26.5" y="179.3">VBUS</text>
<text x="91.7" y="179.3">D0-</text>
<text x="141.1" y="179.3">VBUS</text>
<text x="206.4" y="179.3">D1-</text>
<text x="306.9" y="175.7">HDMI_CP</text>
<text x="26.5" y="182.8">USB0_ID</text>
<text x="91.7" y="182.8">D0+</text>
<text x="206.4" y="182.8">D1+</text>
<text x="306.9" y="182.8">HDMI_CN</text>
<text x="26.5" y="189.8">D0-</text>
<text x="26.5" y="186.3">D0+</text>
<text x="91.7" y="186.3">USB0_ID</text>
<text x="141.1" y="189.8">D1-</text>
<text x="141.1" y="186.3">D1+</text>
<text x="215.2" y="189.8">VBUS</text>
<text x="306.9" y="186.3">HDCEC</text>
<text x="306.9" y="196.9">HDSDA</text>
<text x="306.9" y="193.4">HDSCL</text>
<text x="306.9" y="207.5">HDHPD</text>
<text x="252.2" y="214.5">HCEC</text>
<text x="287.5" y="218.1">HDCEC</text>
<text x="252.2" y="223.4">HHPD</text>
<text x="252.2" y="226.9">HSCL R39</text>
<text x="287.5" y="223.4">HDHPD</text>
<text x="26.5" y="228.6">VBUS</text>
<text x="91.7" y="232.2">D2+</text>
<text x="91.7" y="228.6">D2-</text>
<text x="141.1" y="232.2">VBUS</text>
<text x="206.4" y="232.2">D3-</text>
<text x="252.2" y="233.9">HSDA R41</text>
<text x="287.5" y="230.4">HDSCL</text>
<text x="26.5" y="235.7">D2+</text>
<text x="26.5" y="239.2">D2-</text>
<text x="100.5" y="239.2">VBUS</text>
<text x="141.1" y="239.2">D3+</text>
<text x="206.4" y="235.7">D3+</text>
<text x="287.5" y="237.5">HDSDA</text>
<text x="141.1" y="242.8">D3-</text>
<text x="215.2" y="242.8">VBUS</text>
</g>
<g font-size="3.1">
<text x="60.4" y="29.3">E19</text>
<text x="110.4" y="29.3">B19</text>
<text x="192.3" y="24">DEBUG BTNs</text>
<text x="60.4" y="32.9">E20</text>
<text x="69.8" y="34.6">HTX0N</text>
<text x="69.8" y="31.1">HTX0P</text>
<text x="89.9" y="31.1">EPHY_RTX</text>
<text x="90.1" y="34.6">EPHY_TXP</text>
<text x="110.4" y="32.9">A19</text>
<text x="356.3" y="35.7">2</text>
<text x="60.2" y="39.9">D21</text>
<text x="60.2" y="36.4">D20</text>
<text x="69.8" y="41.7">HTX1N</text>
<text x="69.8" y="38.1">HTX1P</text>
<text x="89.7" y="41.7">EPHY_RXP</text>
<text x="89.9" y="38.1">EPHY_TXN</text>
<text x="110.4" y="39.9">B20</text>
<text x="110.4" y="36.4">A20</text>
<text x="356.3" y="39.2">5</text>
<text x="60.2" y="47">C20</text>
<text x="60.2" y="43.4">C19</text>
<text x="69.8" y="45.2">HTX2P</text>
<text x="89.6" y="45.2">EPHY_RXN</text>
<text x="110.4" y="47">E18</text>
<text x="110.4" y="43.4">B21</text>
<text x="224" y="43.8">1</text>
<text x="243.4" y="43.8">2</text>
<text x="356.3" y="46.3">3</text>
<text x="356.3" y="42.7">6</text>
<text x="60.5" y="50.5">F20</text>
<text x="69.8" y="52.3">HTXCP</text>
<text x="69.8" y="48.7">HTX2N</text>
<text x="89.6" y="48.7">VCC_EPHY</text>
<text x="224" y="50.8">3</text>
<text x="243.4" y="50.8">4</text>
<text x="356.3" y="53.3">4</text>
<text x="356.3" y="49.8">7</text>
<text x="60.5" y="57.5">F19</text>
<text x="60.5" y="54">F21</text>
<text x="69.8" y="59.3">HSCL</text>
<text x="69.8" y="55.8">HTXCN</text>
<text x="91.7" y="59.3">USB0_DM</text>
<text x="110.4" y="57.5">J19</text>
<text x="356.3" y="56.8">8</text>
<text x="60" y="64.6">G17</text>
<text x="60" y="61.1">G21</text>
<text x="69.8" y="62.8">HSDA</text>
<text x="92.2" y="62.8">USB0_DP</text>
<text x="110.4" y="64.6">M19</text>
<text x="110.4" y="61.1">J20</text>
<text x="356.3" y="60.4">1</text>
<text x="60" y="68.1">G18</text>
<text x="60.5" y="71.7">F18</text>
<text x="69.8" y="69.9">HHPD</text>
<text x="69.8" y="66.4">HCEC</text>
<text x="91.7" y="66.4">USB1_DM</text>
<text x="92.2" y="69.9">USB1_DP</text>
<text x="110.4" y="71.7">K19</text>
<text x="110.4" y="68.1">M20</text>
<text x="224" y="66.7">1</text>
<text x="243.4" y="66.7">2</text>
<text x="69.8" y="73.4">VCC_HDMI</text>
<text x="91.7" y="73.4">USB2_DM</text>
<text x="92.2" y="76.9">USB2_DP</text>
<text x="110.4" y="75.2">K20</text>
<text x="224" y="73.7">3</text>
<text x="243.4" y="73.7">4</text>
<text x="60.9" y="82.2">J18</text>
<text x="91.7" y="80.5">USB3_DM</text>
<text x="110.4" y="82.2">L20</text>
<text x="110.4" y="78.7">L19</text>
<text x="60.4" y="89.3">K18</text>
<text x="60.9" y="85.8">J17</text>
<text x="69.8" y="87.5">VRA2</text>
<text x="69.8" y="84">VRA1</text>
<text x="91.7" y="87.5">VCC_USB</text>
<text x="92.2" y="84">USB3_DP</text>
<text x="110.4" y="85.8">M18</text>
<text x="60.2" y="92.8">H17</text>
<text x="69.8" y="94.6">AVCC</text>
<text x="69.8" y="91.1">REXT</text>
<text x="96" y="94.6">RESET</text>
<text x="110.4" y="92.8">A16</text>
<text x="60" y="99.9">G20</text>
<text x="60" y="96.4">G19</text>
<text x="69.8" y="101.6">LINEOUTR</text>
<text x="69.8" y="98.1">LINEOUTL</text>
<text x="90.8" y="101.6">JTAG_SEL</text>
<text x="100.8" y="98.1">FEL</text>
<text x="110.4" y="99.9">C16</text>
<text x="110.4" y="96.4">B17</text>
<text x="60.2" y="103.4">H18</text>
<text x="60.9" y="106.9">J21</text>
<text x="69.8" y="105.2">AGND</text>
<text x="95.9" y="105.2">LRADC</text>
<text x="110.4" y="106.9">D14</text>
<text x="110.4" y="103.4">L18</text>
<text x="60.2" y="110.5">H20</text>
<text x="69.8" y="112.2">VCC_TV</text>
<text x="69.8" y="108.7">TV_OUT</text>
<text x="92.5" y="112.2">VCC_PLL</text>
<text x="92.9" y="108.7">PLLTEST</text>
<text x="110.4" y="114">B11</text>
<text x="110.4" y="110.5">D12</text>
<text x="95.5" y="119.3">DXOUT</text>
<text x="99" y="115.8">DXIN</text>
<text x="110.4" y="117.5">C12</text>
<text x="197.6" y="118.6">2</text>
<text x="213.4" y="118.6">1</text>
<text x="60.2" y="124.6">C17</text>
<text x="60.2" y="121">D18</text>
<text x="69.8" y="122.8">AC_AVCC REFCLK_OUT</text>
<text x="110.4" y="124.6">D13</text>
<text x="110.4" y="121">C11</text>
<text x="197.6" y="125.6">3</text>
<text x="213.4" y="125.6">4</text>
<text x="69.8" y="126.3">AC_VRA1</text>
<text x="87.3" y="126.3">DXLDO_OUT</text>
<text x="89" y="129.9">VCC_DCXO</text>
<text x="110.4" y="128.1">D11</text>
<text x="373.6" y="137.2">20</text>
<text x="362.7" y="138.7">SHD</text>
<text x="362.7" y="142.2">SHD</text>
<text x="373.6" y="140.8">21</text>
<text x="253.8" y="146.1">1</text>
<text x="253.8" y="149.6">2</text>
<text x="257.1" y="147.8">IN1</text>
<text x="271.1" y="147.8">NC</text>
<text x="277.1" y="149.6">9</text>
<text x="277.1" y="146.1">10</text>
<text x="340.8" y="144.3">1</text>
<text x="340.8" y="147.8">2</text>
<text x="346.8" y="145.7">D2+</text>
<text x="346.8" y="149.2">D2_SHIELD</text>
<text x="70.6" y="151">USB Type A2C Only</text>
<text x="70.6" y="154.2">&gt; For USB OTG</text>
<text x="253.8" y="153.1">3</text>
<text x="257.1" y="151.4">IN2</text>
<text x="257.1" y="154.9">GND</text>
<text x="268.6" y="154.9">GND</text>
<text x="271.1" y="151.4">NC</text>
<text x="277.1" y="153.1">8</text>
<text x="340.8" y="151.4">3</text>
<text x="340.8" y="154.9">4</text>
<text x="346.8" y="152.8">D2-</text>
<text x="253.8" y="156.6">4</text>
<text x="253.8" y="160.2">5</text>
<text x="257.1" y="158.4">IN3</text>
<text x="257.1" y="161.9">IN4</text>
<text x="271.1" y="161.9">NC</text>
<text x="271.1" y="158.4">NC</text>
<text x="277.1" y="160.2">6</text>
<text x="277.1" y="156.6">7</text>
<text x="340.8" y="158.4">5</text>
<text x="340.8" y="161.9">6</text>
<text x="346.8" y="156.3">D1+</text>
<text x="346.8" y="159.8">D1_SHIELD</text>
<text x="253.8" y="167.2">1</text>
<text x="277.1" y="167.2">10</text>
<text x="340.8" y="165.5">7</text>
<text x="346.8" y="163.4">D1-</text>
<text x="346.8" y="166.9">D0+</text>
<text x="253.8" y="170.8">2</text>
<text x="257.1" y="169">IN1</text>
<text x="257.1" y="172.5">IN2</text>
<text x="271.1" y="172.5">NC</text>
<text x="271.1" y="169">NC</text>
<text x="277.1" y="170.8">9</text>
<text x="340.8" y="169">8</text>
<text x="340.8" y="172.5">9</text>
<text x="346.8" y="170.4">D0_SHIELD</text>
<text x="346.8" y="173.9">D0-</text>
<text x="43.3" y="176.1">A1B12</text>
<text x="45" y="179.6">A4B9</text>
<text x="54.2" y="177.8">GND</text>
<text x="75.1" y="177.8">SBU2</text>
<text x="84.8" y="176.1">B8</text>
<text x="84.8" y="179.6">B7</text>
<text x="157.9" y="176.1">A1B12</text>
<text x="159.7" y="179.6">A4B9</text>
<text x="168.9" y="177.8">GND</text>
<text x="189.8" y="177.8">SBU2</text>
<text x="199.5" y="176.1">B8</text>
<text x="199.5" y="179.6">B7</text>
<text x="253.8" y="174.3">3</text>
<text x="253.8" y="177.8">4</text>
<text x="257.1" y="176.1">GND</text>
<text x="257.1" y="179.6">IN3</text>
<text x="268.6" y="176.1">GND</text>
<text x="271.1" y="179.6">NC</text>
<text x="277.1" y="177.8">7</text>
<text x="277.1" y="174.3">8</text>
<text x="339" y="176.1">10</text>
<text x="339" y="179.6">11</text>
<text x="346.8" y="177.5">CK+</text>
<text x="48.9" y="183.1">A5</text>
<text x="54.2" y="184.9">CC1</text>
<text x="54.2" y="181.3">VBUS</text>
<text x="77.1" y="181.3">DN2</text>
<text x="77.2" y="184.9">DP2</text>
<text x="84.8" y="183.1">B6</text>
<text x="163.5" y="183.1">A5</text>
<text x="168.9" y="184.9">CC1</text>
<text x="168.9" y="181.3">VBUS</text>
<text x="191.7" y="181.3">DN2</text>
<text x="191.9" y="184.9">DP2</text>
<text x="199.5" y="183.1">B6</text>
<text x="253.8" y="181.3">5</text>
<text x="257.1" y="183.1">IN4</text>
<text x="271.1" y="183.1">NC</text>
<text x="277.1" y="181.3">6</text>
<text x="339" y="183.1">12</text>
<text x="346.8" y="181">CK_SHIELD</text>
<text x="346.8" y="184.5">CK-</text>
<text x="48.9" y="190.2">A7</text>
<text x="48.9" y="186.6">A6</text>
<text x="54.2" y="191.9">DN1</text>
<text x="54.2" y="188.4">DP1</text>
<text x="74.8" y="191.9">VBUS</text>
<text x="77.1" y="188.4">CC2</text>
<text x="84.8" y="186.6">B5</text>
<text x="84.8" y="190.2">B4A9 VBUS</text>
<text x="163.5" y="190.2">A7</text>
<text x="163.5" y="186.6">A6</text>
<text x="168.9" y="191.9">DN1</text>
<text x="168.9" y="188.4">DP1</text>
<text x="189.4" y="191.9">VBUS</text>
<text x="191.7" y="188.4">CC2</text>
<text x="199.5" y="186.6">B5</text>
<text x="199.5" y="190.2">B4A9</text>
<text x="339" y="186.6">13</text>
<text x="339" y="190.2">14</text>
<text x="346.8" y="188">CEC</text>
<text x="346.8" y="191.6">HEC</text>
<text x="48.9" y="193.7">A8</text>
<text x="54.2" y="195.5">SBU1</text>
<text x="76.4" y="195.5">GND</text>
<text x="84.8" y="193.7">B1A12</text>
<text x="163.5" y="193.7">A8</text>
<text x="168.9" y="195.5">SBU1</text>
<text x="191" y="195.5">GND</text>
<text x="199.5" y="193.7">B1A12</text>
<text x="339" y="193.7">15</text>
<text x="339" y="197.2">16</text>
<text x="346.8" y="195.1">I2C-CLK</text>
<text x="62.8" y="201.1" transform="rotate(-90 62.8 201.1)">12</text>
<text x="66.4" y="201.1" transform="rotate(-90 66.4 201.1)">13</text>
<text x="69.9" y="201.1" transform="rotate(-90 69.9 201.1)">14</text>
<text x="73.4" y="201.1" transform="rotate(-90 73.4 201.1)">15</text>
<text x="177.5" y="201.1" transform="rotate(-90 177.5 201.1)">12</text>
<text x="181" y="201.1" transform="rotate(-90 181 201.1)">13</text>
<text x="184.5" y="201.1" transform="rotate(-90 184.5 201.1)">14</text>
<text x="188.1" y="201.1" transform="rotate(-90 188.1 201.1)">15</text>
<text x="339" y="200.7">17</text>
<text x="346.8" y="198.6">I2C_DATA</text>
<text x="346.8" y="202.2">GND</text>
<text x="339" y="204.3">18</text>
<text x="339" y="207.8">19</text>
<text x="346.8" y="205.7">+5V</text>
<text x="346.8" y="209.2">HOT_PLUG_DET</text>
<text x="362.7" y="212.7">SHD</text>
<text x="373.6" y="211.3">22</text>
<text x="373.6" y="214.9">23</text>
<text x="362.7" y="216.3">SHD</text>
<text x="43.3" y="225.4">A1B12</text>
<text x="54.2" y="227.2">GND</text>
<text x="75.1" y="227.2">SBU2</text>
<text x="84.8" y="225.4">B8</text>
<text x="45" y="229">A4B9</text>
<text x="48.9" y="232.5">A5</text>
<text x="54.2" y="230.7">VBUS</text>
<text x="77.1" y="230.7">DN2</text>
<text x="84.8" y="229">B7</text>
<text x="84.8" y="232.5">B6</text>
<text x="157.9" y="229">A1B12</text>
<text x="159.7" y="232.5">A4B9</text>
<text x="168.9" y="230.7">GND</text>
<text x="189.8" y="230.7">SBU2</text>
<text x="199.5" y="229">B8</text>
<text x="199.5" y="232.5">B7</text>
<text x="48.9" y="239.6">A7</text>
<text x="48.9" y="236">A6</text>
<text x="54.2" y="237.8">DP1</text>
<text x="54.2" y="234.3">CC1</text>
<text x="77.1" y="237.8">CC2</text>
<text x="77.2" y="234.3">DP2</text>
<text x="84.8" y="236">B5</text>
<text x="84.8" y="239.6">B4A9</text>
<text x="163.5" y="239.6">A6</text>
<text x="163.5" y="236">A5</text>
<text x="168.9" y="237.8">CC1</text>
<text x="168.9" y="234.3">VBUS</text>
<text x="191.7" y="234.3">DN2</text>
<text x="191.9" y="237.8">DP2</text>
<text x="199.5" y="236">B6</text>
<text x="199.5" y="239.6">B5</text>
<text x="48.9" y="243.1">A8</text>
<text x="54.2" y="244.8">SBU1</text>
<text x="54.2" y="241.3">DN1</text>
<text x="74.8" y="241.3">VBUS</text>
<text x="76.4" y="244.8">GND</text>
<text x="84.8" y="243.1">B1A12</text>
<text x="163.5" y="243.1">A7</text>
<text x="168.9" y="244.8">DN1</text>
<text x="168.9" y="241.3">DP1</text>
<text x="189.4" y="244.8">VBUS</text>
<text x="191.7" y="241.3">CC2</text>
<text x="199.5" y="243.1">B4A9</text>
<text x="62.8" y="250.4" transform="rotate(-90 62.8 250.4)">12</text>
<text x="66.4" y="250.4" transform="rotate(-90 66.4 250.4)">13</text>
<text x="69.9" y="250.4" transform="rotate(-90 69.9 250.4)">14</text>
<text x="73.4" y="250.4" transform="rotate(-90 73.4 250.4)">15</text>
<text x="163.5" y="246.6">A8</text>
<text x="168.9" y="248.4">SBU1</text>
<text x="191" y="248.4">GND</text>
<text x="199.5" y="246.6">B1A12</text>
<text x="177.5" y="254" transform="rotate(-90 177.5 254)">12</text>
<text x="181" y="254" transform="rotate(-90 181 254)">13</text>
<text x="184.5" y="254" transform="rotate(-90 184.5 254)">14</text>
<text x="188.1" y="254" transform="rotate(-90 188.1 254)">15</text>
</g>
</svg>
